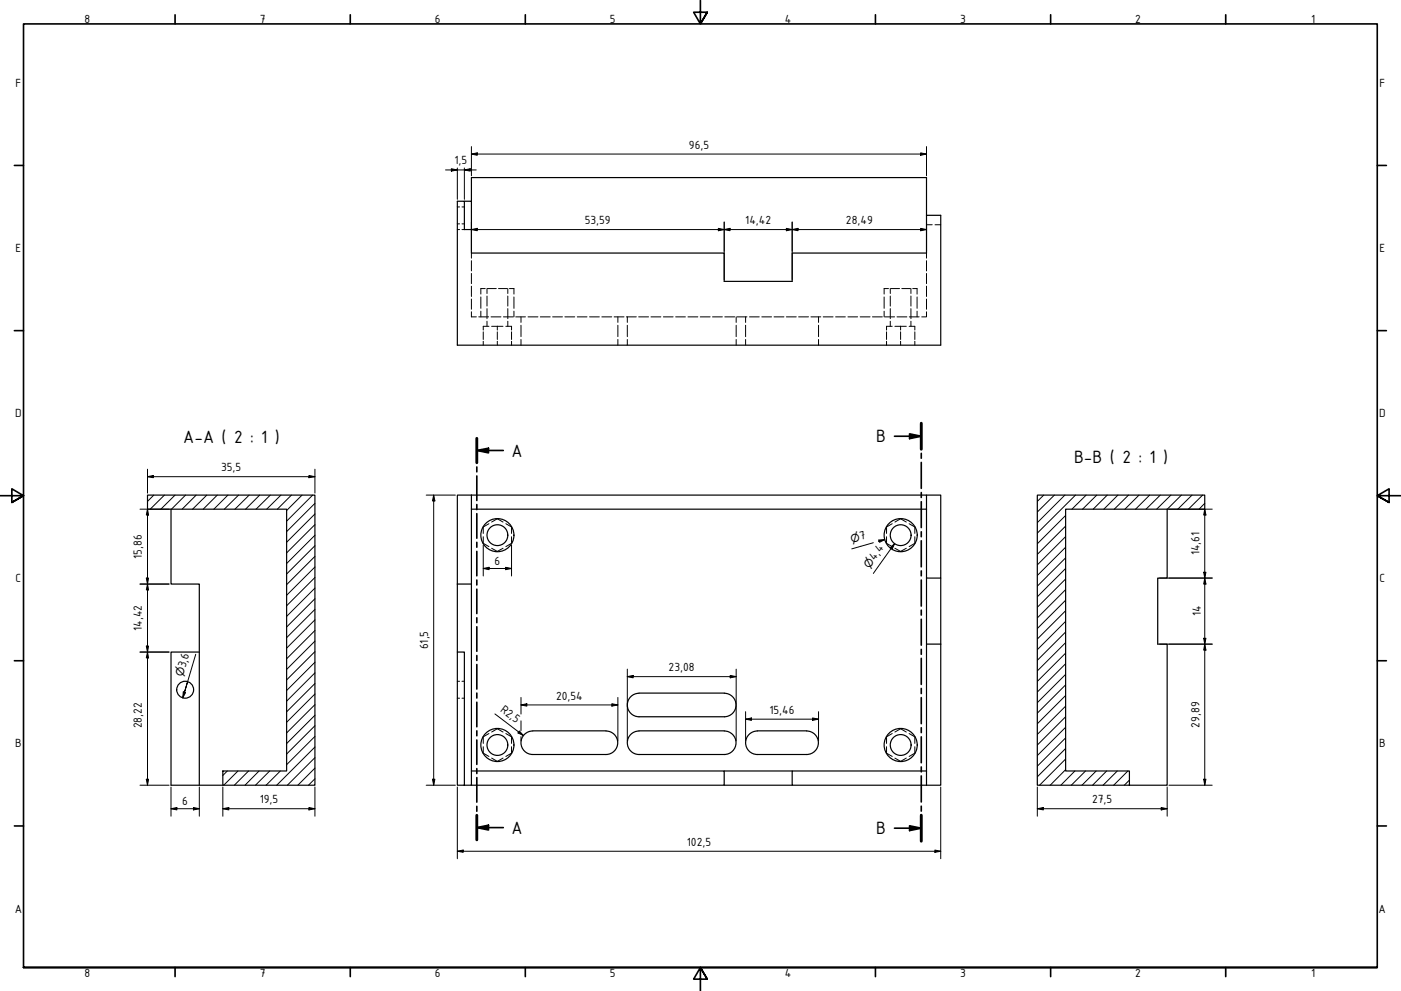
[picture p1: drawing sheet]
<svg xmlns="http://www.w3.org/2000/svg" width="594mm" height="420mm" viewBox="0 0 594 420" stroke-linecap="round" stroke-linejoin="round" font-family="sans-serif">
<g fill="none" stroke="#000" stroke-width=".42">
<path d="M65.2 209.9l-2.7 2.7M69.7 209.9l-6 6M74.2 209.9l-6 6M78.7 209.9l-6 6M83.2 209.9l-6 6M87.7 209.9l-6 6M92.1 209.9l-5.9 6M96.6 209.9l-5.9 6M101.2 209.9l-6.1 6M105.7 209.9l-6.1 6M110.1 209.9l-6 6M114.6 209.9l-6 6"/>
<path d="M119.1 209.9l-6 6M123.6 209.9l-6 6M128.1 209.9l-6.6 6.6M132.6 209.9l-11.1 11.1M133.5 217.9l-12 12M133.5 213.4l-12 12M442.6 209.9l-2.7 2.7M447.1 209.9l-7.2 7.2M451.5 209.9l-11.6 11.7M451.9 218.5l-12 12M456.1 209.9l-16.2 16.1M460.6 209.9l-6.1 6"/>
<path d="M465.1 209.9l-6.1 6M469.5 209.9l-6 6M474 209.9l-5.9 6M478.5 209.9l-6 6M483 209.9l-6 6M487.5 209.9l-6 6M492 209.9l-6 6M496.5 209.9l-6 6M501 209.9l-6 6M505.5 209.9l-6.1 6M510 209.9l-6.1 6M510.9 213.4l-2.5 2.5"/>
<path d="M133.5 235.9l-12 12M133.5 231.4l-12 12M133.5 226.9l-12 12M133.5 222.4l-12 12M451.9 236.5l-12 12M451.9 232l-12 12M451.9 227.5l-12 12M451.9 223.1l-12 12M133.5 258.4l-12 12M133.5 253.9l-12 12M133.5 249.3l-12 12M133.5 244.8l-12 12"/>
<path d="M133.5 240.4l-12 12M451.9 258.9l-12 12M451.9 254.5l-12 12M451.9 250l-12 12M451.9 245.5l-12 12M451.9 241l-12 12M133.5 276.3l-12 12M133.5 271.8l-12 12M133.5 267.3l-12 12M133.5 262.8l-12 12M451.9 276.9l-12 12M451.9 272.5l-12 12"/>
<path d="M451.9 267.9l-12 12.1M451.9 263.4l-12 12M133.5 298.7l-12 12M133.5 294.2l-12 12M133.5 289.8l-12 12M133.5 285.3l-12 12M133.5 280.8l-12 12M451.9 299.4l-12 12M451.9 294.9l-12 12M451.9 290.4l-12 12M451.9 285.9l-12 12M451.9 281.4l-12 12"/>
<path d="M133.5 316.7l-16.2 16.2M133.5 312.2l-12 12M133.5 307.7l-12 12M133.5 303.3l-12 12M451.9 317.4l-12 12M451.9 312.8l-12 12M451.9 308.3l-12 12M451.9 303.9l-12 12M96.4 326.9l-1.9 1.9M100.9 326.9l-6 6M105.4 326.9l-6 6M109.9 326.9l-6 6"/>
<path d="M114.4 326.9l-6.1 6M118.9 326.9l-6.1 6M133.5 330.2l-2.7 2.7M133.5 325.7l-7.2 7.2M133.5 321.2l-11.6 11.7M451.9 326.3l-6.6 6.6M451.9 321.8l-11.1 11.1M455.8 326.9l-6 6M460.3 326.9l-6 6M464.8 326.9l-6 6M469.3 326.9l-6 6M473.8 326.9l-6.1 6"/>
<path d="M478.3 326.9l-6.1 6M478.9 330.8l-2.1 2.1"/>
</g>
<g fill="none" stroke="#000" stroke-width=".42">
<path d="M193.9 97.3h1M193.9 94.9h1M193.9 87.7h1M195.9 97.3h1M195.9 94.9h1M195.9 87.7h1M392.9 95.3h2.4M396.5 95.3h2.4M199.9 107.3v2.2M199.9 110.5v4.4M199.9 115.9v4.3M392.9 107.3v2.2"/>
<path d="M392.9 110.5v4.4M392.9 115.9v4.3M199.9 132.2v2.1h2.1M199.9 121.3v4.4M199.9 126.8v4.3M203 134.3h4.2M203.9 125.9v4.8M203.9 131.9v2.4M205.7 122.3h-1.8v2.4M206.5 122.3v2.1M206.5 125.5v4.3M206.5 130.9v4.2"/>
<path d="M206.5 136.2v2.1M206.7 122.3h3.7M207.3 138.3h-2.4v1.6M208.2 134.3h4.2M208.5 138.3h4.8M210.9 138.3v1.6M211.4 122.3h3.7M213.5 134.3h4.1M214.5 138.3h2.4v1.6M215.3 122.3v2.1M215.3 125.5v4.3M215.3 130.9v4.2"/>
<path d="M215.3 136.2v2.1M216 122.3h1.9v2.4M217.9 125.9v4.8M217.9 131.9v2.4M218.7 134.3h4.1M220.9 134.3v2.4M220.9 137.9v4.8M223.9 134.3h4.2M229.1 134.3h4.2M234.3 134.3h4.2M239.5 134.3h4.2M244.8 134.3h4.1"/>
<path d="M250 134.3h4.1M255.2 134.3h4.2M260.4 134.3h4.2M262 134.3v2.4M262 137.9v4.8M265.6 134.3h4.2M266 134.3v2.4M266 137.9v4.8M270.8 134.3h4.2M276 134.3h4.2M281.3 134.3h4.1M286.5 134.3h4.1"/>
<path d="M291.7 134.3h4.2M296.9 134.3h4.2M302.1 134.3h4.2M307.3 134.3h4.2M312.2 134.3v2.4M312.2 137.9v4.8M312.5 134.3h4.2M316.2 134.3v2.4M316.2 137.9v4.8M317.8 134.3h4.1M323 134.3h4.2M328.2 134.3h4.2"/>
<path d="M333.4 134.3h4.2M338.6 134.3h4.2M343.9 134.3h4.1M347.1 134.3v2.4M347.1 137.9v4.8M349.1 134.3h4.2M354.3 134.3h4.2M359.5 134.3h4.2M364.7 134.3h4.2M370 134.3h4.1M374.9 125.9v4.8M374.9 131.9v2.4"/>
<path d="M375.2 134.3h4.1M376.7 122.3h-1.8v2.4M377.5 122.3v2.1M377.5 125.5v4.3M377.5 130.9v4.2M377.5 136.2v2.1M377.7 122.3h3.7M378.3 138.3h-2.4v1.6M379.5 138.3h4.8M380.4 134.3h4.2M381.9 138.3v1.6M382.4 122.3h3.7"/>
<path d="M385.5 138.3h2.4v1.6M385.6 134.3h4.2M386.3 122.3v2.1M386.3 125.5v4.3M386.3 130.9v4.2M386.3 136.2v2.1M387 122.3h1.9v2.4M388.9 125.9v4.8M388.9 131.9v2.4M392.9 132.2v2.1h-2.1M392.9 121.3v4.4M392.9 126.8v4.3"/>
<path d="M204.9 140.7v3.2M204.9 144.7v1.6M210.9 140.7v3.2M210.9 144.7v1.6M216.9 140.7v3.2M216.9 144.7v1.6M220.9 143.9v2.4M262 143.9v2.4M266 143.9v2.4M312.2 143.9v2.4M316.2 143.9v2.4M347.1 143.9v2.4"/>
<path d="M375.9 140.7v3.2M375.9 144.7v1.6M381.9 140.7v3.2M381.9 144.7v1.6M387.9 140.7v3.2M387.9 144.7v1.6M204.9 227.6v2.8l2.4 1.4M207.3 222l-2.4 1.4v2.8M208.5 221.3l2.4-1.4 2.4 1.4M208.5 232.5l2.4 1.3 2.4-1.3M214.5 222l2.4 1.4v2.8M216.9 227.6v2.8l-2.4 1.4"/>
<path d="M375.9 227.6v2.8l2.4 1.4M378.3 222l-2.4 1.4v2.8M379.5 221.3l2.4-1.4 2.4 1.4M379.5 232.5l2.4 1.3 2.4-1.3M385.5 222l2.4 1.4v2.8M387.9 227.6v2.8l-2.4 1.4M193.9 296h1M193.9 288.8h1M195.9 296h1M195.9 288.8h1M204.9 316.6v2.7l2.4 1.4M207.3 311l-2.4 1.4v2.8"/>
<path d="M208.5 310.4l2.4-1.4 2.4 1.4M214.5 311l2.4 1.4v2.8M216.9 316.6v2.7l-2.4 1.4M375.9 316.6v2.7l2.4 1.4M378.3 311l-2.4 1.4v2.8M379.5 310.4l2.4-1.4 2.4 1.4M385.5 311l2.4 1.4v2.8M387.9 316.6v2.7l-2.4 1.4M208.5 321.4l2.4 1.4 2.4-1.4M379.5 321.4l2.4 1.4 2.4-1.4"/>
</g>
<g fill="none" stroke="#000" stroke-width=".51">
<path d="M196.9 85.3h3v12M199.9 85.3v-10h193v16h6v55h-205v-61h3v12h3M392.9 91.3v16h-57v12h-28.8v-12h-107.2v-10M62.5 209.9h71v123h-39v-6h27v-111h-59zM72.5 215.9v31.7h12v85.3M199.9 209.9h-6v37.7M199.9 209.9v37.7M199.9 209.9h193v6h-193M392.9 209.9h6v35.2h-6v-29.2M494.9 215.9v29.2h-4v28h4v59.8h-16v-6h-27v-111h59v-6h-71v123h39M193.9 247.6h6M193.9 247.6v28.9"/>
<path d="M199.9 247.6v85.3h-3M392.9 245.1v87.8M398.9 245.1v28M84.5 276.5h-12v56.4h22M193.9 276.5h3v56.4h-3zM392.9 273.1h6M398.9 273.1v59.8h-6M271 293.9h36.1M271 293.9a5 5 0 0 0-5 5 5 5 0 0 0 5 5h36.1a5 5 0 0 0 5-5 5 5 0 0 0-5-5M225.9 309.9a5 5 0 0 0-5 5 5 5 0 0 0 5 5h31.1a5 5 0 0 0 4.9-5 5 5 0 0 0-4.9-5M225.9 309.9h31.1M271 309.9h36.1"/>
<path d="M271 309.9a5 5 0 0 0-5 5 5 5 0 0 0 5 5h36.1a5 5 0 0 0 5-5 5 5 0 0 0-5-5M321.1 309.9h21M321.2 309.9a5 5 0 0 0-5 5 5 5 0 0 0 4.9 5h20.9a5 5 0 0 0 5-5 5 5 0 0 0-5-5M199.9 326.9h107.2v6h-107.2M307.1 326.9h28.8M307.1 332.9h28.8M392.9 326.9h-57v6h57"/>
<circle cx="210.9" cy="226.9" r="7"/>
<circle cx="210.9" cy="226.9" r="4.4"/>
<circle cx="381.9" cy="226.9" r="7"/>
<circle cx="381.9" cy="226.9" r="4.4"/>
<circle cx="78.5" cy="292.4" r="3.6"/>
<circle cx="210.9" cy="315.9" r="7"/>
<circle cx="210.9" cy="315.9" r="4.4"/>
<circle cx="381.9" cy="315.9" r="7"/>
<circle cx="381.9" cy="315.9" r="4.4"/>
</g>
<g fill="none" stroke="#000" stroke-width=".7">
<path d="M390.7 179.4v11.1M202.2 191l4.9-1v2zM202.2 185.8v10.4M202.2 198v2.1M202.2 191h11.2M379.3 185h11.4M385.7 183.9l5 1.1-5 1zM390.7 192.2v2.1M390.7 196.1v11M202.2 201.8v10.4M202.2 213.9v2.2M202.2 217.8v10.4"/>
<path d="M390.7 208.8v2.1M390.7 212.7v11M202.2 229.9v2.1M202.2 233.8v10.3M390.7 225.5v2.1M390.7 229.3v11M202.2 245.9v2.1M202.2 249.8v10.3M390.7 242v2.1M390.7 245.9v11.1M390.7 258.7v2.1M202.2 261.9v2.1"/>
<path d="M202.2 265.7v10.4M202.2 277.9v2.1M390.7 262.6v10.9M390.7 275.3v2.1M390.7 279.1v11.1M202.2 281.7v10.4M202.2 293.9v2.1M202.2 297.7v10.4M390.7 291.9v2.1M390.7 295.8v11M202.2 309.9v2.1M202.2 313.7v10.4"/>
<path d="M390.7 308.5v2.1M390.7 312.4v11M202.2 325.9v2.1M202.2 329.7v10.4M390.7 325.2v2.1M390.7 329v11M202.2 350.9l4.9-1v2zM202.2 341.9v2.1M202.2 345.7v10.4M202.2 350.9h11.2M379.3 351.1h11.4M385.7 350.1l5 1-5 1z"/>
<path d="M390.7 341.8v2.1M390.7 345.6v11.1"/>
</g>
<path d="M390.7 179.4v11.1M202.2 185.8v10.4M202.2 345.7v10.4M390.7 345.6v11.1" fill="none" stroke="#000" stroke-width="1.2"/>
<path d="M202.2 191l4.9-1v2zM385.7 183.9l5 1.1-5 1zM202.2 350.9l4.9-1v2zM385.7 350.1l5 1-5 1z" fill="#000"/>
<g fill="none" stroke="#000" stroke-width=".7">
<path d="M74.2 6.3v3.8M148.5 6.3v3.8M222.8 6.3v3.8M297 .2v9.9l-2.9-4.9h5.8l-2.9 4.9 2.9-4.9M371.2 6.3v3.8M445.5 6.3v3.8M519.7 6.3v3.8M6.1 70.1h3.9M584 70.1h3.9M6.1 140.2h3.9M584 140.2h3.9M0 210.2h10l-5-3v5.8l5-2.8-5 2.8"/>
<path d="M594 210.2h-10l5-3v5.8l-5-2.8 5 2.8M6.1 280.1h3.9M584 280.1h3.9M6.1 350.2h3.9M584 350.2h3.9M10 410.2v-400.1h574v400.1h-574h574M74.2 410.2v3.9M148.5 410.2v3.9M222.8 410.2v3.9M299.9 415.1l-2.9-4.9 2.9 4.9h-5.8l2.9-4.9v10M371.2 410.2v3.9M445.5 410.2v3.9"/>
<path d="M519.7 410.2v3.9"/>
</g>
<g fill="none" stroke="#000" stroke-width=".42">
<path d="M188.9 72.1h13M191.4 71.5l2.5 .6-2.5 .5zM193.9 71.2v13.3M196.9 72.1l2.5-.6v1.1zM196.9 71.2v13.3M199.9 65.3l2.5-.5v1zM199.9 65.3h193M199.9 62.1v12.4M390.4 64.8l2.5 .5-2.5 .5zM392.9 62.1v12.4M199.9 97.3l2.5-.5v1zM199.9 94.1v12.4"/>
<path d="M199.9 97.3h193M304.6 96.8l2.5 .5-2.5 .5zM307.1 97.3l2.5-.5v1zM307.1 94.1v24.4M333.4 96.8l2.5 .5-2.5 .5zM335.9 97.3l2.5-.5v1zM335.9 94.1v24.4M390.4 96.8l2.5 .5-2.5 .5zM392.9 94.1v12.4M62.5 198.9v10.2M133.5 198.9v10.2M59.4 215.9h12.3"/>
<path d="M62.5 215.9l.5 2.5h-1zM62.5 202.1l2.5-.5v.9zM62.5 215.9v117M62.5 202.1h71M131 201.6l2.5 .5-2.5 .4zM180.7 209.9h12.4M183.9 209.9l.5 2.5h-1zM183.9 209.9v123M495.7 215.9h18.3M510.9 215.9l.5 2.5h-1zM510.9 215.9v117M204.9 231.1v13.1"/>
<path d="M216.9 231.1v13.1M370.3 230.1l-9.1 2.6M375.2 228.8l-2.7 .7M375.2 228.8l-2.6 .2 .3 .8M375.2 228.8l-2.2 1.1M377.5 232.2l1.8-1.7-1 2.3zM379.3 230.5l-9 12.6M59.4 247.6h12.3M62 245.1h1l-.5 2.5zM62.5 247.6l.5 2.5h-1zM204.9 241l2.5-.5v1zM204.9 241h12"/>
<path d="M214.4 240.5l2.5 .5-2.5 .5zM491.7 245.1h22.3M510.4 242.6h1l-.5 2.5zM510.9 245.1l.5 2.5h-1zM59.4 276.5h12.3M62 273.9h1l-.5 2.6zM62.5 276.5l.5 2.4h-1zM83 277.4l-4.8 16.1 1.4-4.5M491.7 273.1h22.3M510.4 270.6h1l-.5 2.5zM510.9 273.1l.5 2.5h-1zM77.7 293.3l1 .4-1.2 2.2z"/>
<path d="M78.2 293.5l-.7 2.4M220.9 298.9l2.5-.5v1zM220.9 298.9h41.1M220.9 295.7v7M259.5 298.4l2.5 .5-2.5 .5zM262 295.7v18.4M266 286.9l2.5-.5v1zM266 286.9h46.2M266 283.7v30.4M309.6 286.4l2.6 .5-2.6 .5zM312.2 283.7v30.4M209.9 302.7l12 9.1"/>
<path d="M220.2 309.9l1.7 1.9-2.3-1.1zM220.9 305.6v4.2M220.9 312.3v1.8M316.2 304.9l2.4-.5v1zM316.2 304.9h30.9M316.2 301.7v12.4M344.6 304.4l2.5 .5-2.5 .5zM347.1 301.7v12.4M59.4 332.9h12.3M62 330.4h1l-.5 2.5zM72.5 333.7v12.4M84.5 333.7v12.4"/>
<path d="M94.5 333.7v12.4M133.5 333.7v12.4M180.7 332.9h12.4M183.4 330.4h1l-.5 2.5zM193.9 333.7v30.4M398.9 333.7v30.4M439.9 333.7v12.4M494.9 333.7v12.4M495.7 332.9h18.3M510.4 330.4h1l-.5 2.5zM72.5 342.9l2.5-.5v1zM72.5 342.9h12"/>
<path d="M82 342.4l2.5 .5-2.5 .5zM94.5 342.9l2.5-.5v1zM94.5 342.9h39M131 342.4l2.5 .5-2.5 .5zM439.9 342.9l2.5-.5v1zM439.9 342.9h55M492.4 342.4l2.5 .5-2.5 .5zM193.9 360.9l2.5-.5v1zM193.9 360.9h205M396.4 360.4l2.5 .5-2.5 .5z"/>
</g>
<g fill="#000">
<path d="M191.4 71.5l2.5 .6-2.5 .5zM196.9 72.1l2.5-.6v1.1zM199.9 65.3l2.5-.5v1zM390.4 64.8l2.5 .5-2.5 .5zM199.9 97.3l2.5-.5v1zM304.6 96.8l2.5 .5-2.5 .5zM307.1 97.3l2.5-.5v1zM333.4 96.8l2.5 .5-2.5 .5zM335.9 97.3l2.5-.5v1zM390.4 96.8l2.5 .5-2.5 .5zM62.5 215.9l.5 2.5h-1zM62.5 202.1l2.5-.5v.9z"/>
<path d="M131 201.6l2.5 .5-2.5 .4zM183.9 209.9l.5 2.5h-1zM510.9 215.9l.5 2.5h-1zM372.6 229l2.6-.2-2.3 1.1zM377.5 232.2l1.8-1.7-1 2.3zM62 245.1h1l-.5 2.5zM62.5 247.6l.5 2.5h-1zM204.9 241l2.5-.5v1zM214.4 240.5l2.5 .5-2.5 .5zM510.4 242.6h1l-.5 2.5zM510.9 245.1l.5 2.5h-1zM62 273.9h1l-.5 2.6z"/>
<path d="M62.5 276.5l.5 2.4h-1zM510.4 270.6h1l-.5 2.5zM510.9 273.1l.5 2.5h-1zM77.7 293.3l1 .4-1.2 2.2zM220.9 298.9l2.5-.5v1zM259.5 298.4l2.5 .5-2.5 .5zM266 286.9l2.5-.5v1zM309.6 286.4l2.6 .5-2.6 .5zM220.2 309.9l1.7 1.9-2.3-1.1zM316.2 304.9l2.4-.5v1zM344.6 304.4l2.5 .5-2.5 .5zM62 330.4h1l-.5 2.5z"/>
<path d="M183.4 330.4h1l-.5 2.5zM510.4 330.4h1l-.5 2.5zM72.5 342.9l2.5-.5v1zM82 342.4l2.5 .5-2.5 .5zM94.5 342.9l2.5-.5v1zM131 342.4l2.5 .5-2.5 .5zM439.9 342.9l2.5-.5v1zM492.4 342.4l2.5 .5-2.5 .5zM193.9 360.9l2.5-.5v1zM396.4 360.4l2.5 .5-2.5 .5z"/>
</g>
<g font-size="8.1">
<text x="77.7" y="187.7">A-A ( 2 : 1 )</text>
<text x="371.5" y="187.6">B</text>
<text x="216.9" y="193.7">A</text>
<text x="455.4" y="196.4">B-B ( 2 : 1 )</text>
<text x="216.9" y="353.5">A</text>
<text x="371.5" y="353.7">B</text>
</g>
<g font-size="5.4">
<text x="35.9" y="9.8">8</text>
<text x="110.2" y="9.8">7</text>
<text x="184.4" y="9.8">6</text>
<text x="258.6" y="9.8">5</text>
<text x="332.7" y="9.8">4</text>
<text x="407.2" y="9.8">3</text>
<text x="481.4" y="9.8">2</text>
<text x="556" y="9.8">1</text>
<text x="6.6" y="36.9">F</text>
<text x="584.9" y="36.9">F</text>
<text x="292.1" y="63">96,5</text>
<text x="192.7" y="69.7">1,5</text>
<text x="248" y="95">53,59</text>
<text x="316" y="95">14,42</text>
<text x="358.7" y="95">28,49</text>
<text x="6.6" y="106.9">E</text>
<text x="584.9" y="106.9">E</text>
<text x="6.5" y="176.9">D</text>
<text x="584.8" y="176.9">D</text>
<text x="93.7" y="199.7">35,5</text>
<text x="365.1" y="229" transform="rotate(-16 365.1 229)">7</text>
<text x="60.2" y="236.9" transform="rotate(-90 60.2 236.9)">15,86</text>
<text x="209.7" y="239.4">6</text>
<text x="371" y="237.8" transform="rotate(-55 371 237.8)">4,4</text>
<text x="508.6" y="235.5" transform="rotate(-90 508.6 235.5)">14,61</text>
<text x="6.6" y="246.9">C</text>
<text x="584.9" y="246.9">C</text>
<text x="509.3" y="261.3" transform="rotate(-90 509.3 261.3)">14</text>
<text x="60.2" y="267.5" transform="rotate(-90 60.2 267.5)">14,42</text>
<text x="181.6" y="275.3" transform="rotate(-90 181.6 275.3)">61,5</text>
<text x="78.7" y="283.3" transform="rotate(-74 78.7 283.3)">3,6</text>
<text x="283.5" y="284.6">23,08</text>
<text x="235.8" y="296.6">20,54</text>
<text x="211.9" y="301.3" transform="rotate(37 211.9 301.3)">R2,5</text>
<text x="326.3" y="302.6">15,46</text>
<text x="60.2" y="308.8" transform="rotate(-90 60.2 308.8)">28,22</text>
<text x="508.6" y="308.5" transform="rotate(-90 508.6 308.5)">29,89</text>
<text x="6.5" y="316.9">B</text>
<text x="584.8" y="316.9">B</text>
<text x="77.3" y="341.3">6</text>
<text x="110.1" y="340.6">19,5</text>
<text x="463.1" y="340.6">27,5</text>
<text x="291.2" y="358.6">102,5</text>
<text x="6.3" y="386.9">A</text>
<text x="584.6" y="386.9">A</text>
<text x="35.9" y="414.1">8</text>
<text x="110.2" y="414.1">7</text>
<text x="184.4" y="414.1">6</text>
<text x="258.6" y="414.1">5</text>
<text x="332.7" y="414.1">4</text>
<text x="407.2" y="414.1">3</text>
<text x="481.4" y="414.1">2</text>
<text x="556" y="414.1">1</text>
</g>
<g font-size="4.6">
<text x="361.3" y="230.1" transform="rotate(-16 361.3 230.1)">⌀</text>
<text x="368.7" y="241.1" transform="rotate(-55 368.7 241.1)">⌀</text>
<text x="77.5" y="287.1" transform="rotate(-74 77.5 287.1)">⌀</text>
</g>
</svg>
